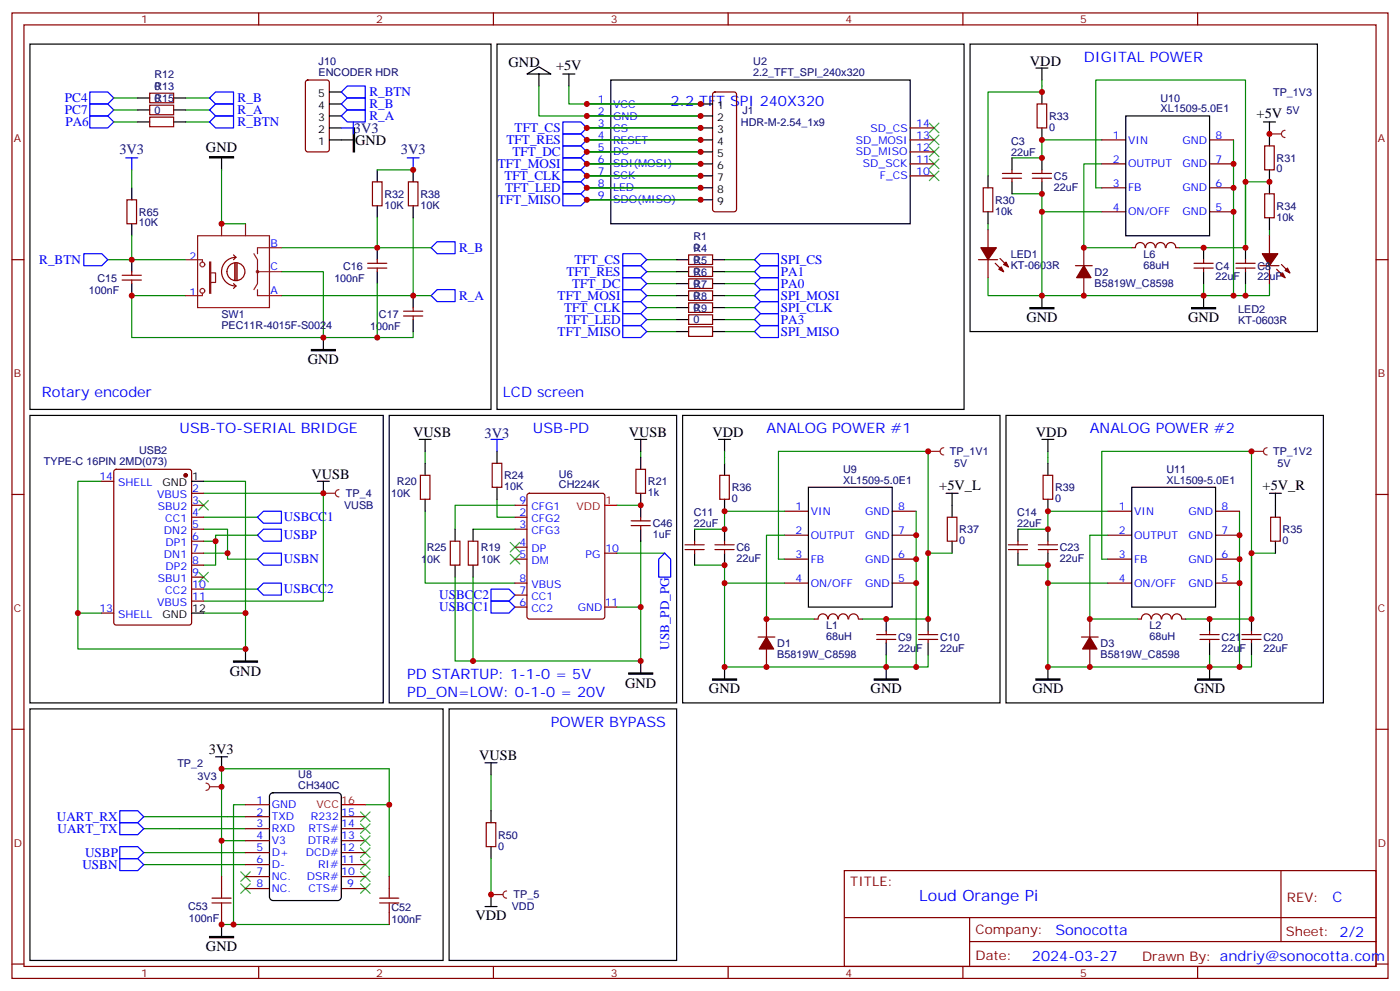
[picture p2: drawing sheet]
<svg xmlns="http://www.w3.org/2000/svg" width="412mm" height="292mm" viewBox="0 0 412 292" stroke-linecap="round" stroke-linejoin="round" font-family="sans-serif">
<g fill="none" stroke="#870000" stroke-width=".35">
<path d="M3.5 3.8h405.4v284.3h-405.4zM7.1 7.3h398.2v277.3h-398.2zM76.2 3.8v3.5M145.3 3.8v3.5M214.5 3.8v3.5M283.6 3.8v3.5M352.8 3.8v3.5M44.1 34.5h7.1v2.8h-7.1zM44.1 31h7.1v2.8h-7.1zM44.1 27.4h7.1v2.9h-7.1zM90.2 23.8l.5-.2h5.6l.7 .4v20l-.4 .7h-5.9l-.7-.4v-20zM172.9 37.7h7"/>
<path d="M172.9 30.6h7M172.9 34.1h7M210.1 27.3l.5-.2h5.7l.5 .2 .2 .5v33.9l-.3 .5-.4 .2h-5.7l-.5-.3-.2-.4v-33.9zM268.1 37.7h7.1M37.4 58.8h2.8v7.1h-2.8zM109.7 53.6h2.8v7h-2.8zM120.3 53.6h2.8v7h-2.8zM172.9 41.2h7M172.9 44.7h7M172.9 48.3h7M172.9 51.8h7M172.9 55.3h7"/>
<path d="M172.9 58.8h7M268.1 41.2h7.1M268.1 44.7h7.1M268.1 48.3h7.1M268.1 51.8h7.1M3.5 76.5h3.6M108.3 79h5.6M108.3 77.5h5.6M111.1 76.5v1M111.1 79v1M202.8 78.6h7.1v2.8h-7.1zM202.8 75.1h7.1v2.8h-7.1z"/>
<path d="M405.3 76.5h3.6M36 82.5h5.6M36 81.1h5.6M38.8 80v1.1M38.8 82.5v1M118.9 93.1h5.6M118.9 91.7h5.6M121.7 90.6v1.1M121.7 93.1v1M202.8 96.2h7.1v2.9h-7.1zM202.8 92.7h7.1v2.8h-7.1zM202.8 89.2h7.1v2.8h-7.1z"/>
<path d="M202.8 85.7h7.1v2.8h-7.1zM202.8 82.1h7.1v2.8h-7.1zM3.5 145.6h3.6M405.3 145.6h3.6M3.5 214.8h3.6M405.3 214.8h3.6M248.7 256.4h156.6v28.2h-156.6zM377.3 256.4v20.9M248.7 270.2h156.5M285.6 277.3h119.6M285.6 270.2v14.2M3.5 283.9h3.6"/>
<path d="M76.2 284.6v3.5M145.3 284.6v3.5M214.5 284.6v3.5M283.6 284.6v3.5M352.8 284.6v3.5M405.3 283.9h3.6"/>
</g>
<path d="M104.1 37.7h.3v7h-.3zM61.7 46.1h7.1v.4h-7.1zM91.7 102.9h7.1v.4h-7.1z" fill="#000" stroke="#000" stroke-width=".35"/>
<g fill="none" stroke="#000" stroke-width=".35">
<path d="M8.8 13h135.8v107.6h-135.8zM146.4 13h137.6v107.6h-137.6zM40.6 35.9h3.5M40.6 32.4h3.5M40.6 28.9h3.5M51.2 35.9h3.5M51.2 32.4h3.5M51.2 28.9h3.5M97 37.7h3.5M97 34.1h3.5M97 30.6h3.5M97 27.1h3.5"/>
<path d="M155.2 21.8l3.5-2.1 3.6 2.1zM158.7 21.8v3.5M165.8 21.8h3.5M167.6 21.8v3.5M179.9 23.6h88.2v42.3h-88.2zM206.4 37.7h3.5M206.4 34.1h3.5M206.4 30.6h3.5M38.8 55.3v3.5M65.3 46.5v3.5M97 41.2h7.1M111.1 50v3.6"/>
<path d="M121.7 50v3.6M206.4 41.2h3.5M206.4 44.7h3.5M206.4 48.3h3.5M206.4 51.8h3.5M206.4 55.3h3.5M206.4 58.8h3.5M38.8 65.9v3.5M38.8 76.5v3.5M111.1 60.6v3.5M111.1 73v3.5M121.7 60.6v3.5"/>
<path d="M199.3 76.5h3.5M209.9 76.5h3.5M38.8 83.5v3.6M95.2 99.4v3.5M111.1 80v3.5M121.7 87.1v3.5M121.7 94.1v3.5M199.3 97.6h3.5M199.3 94.1h3.5M199.3 90.6h3.5M199.3 87.1h3.5M199.3 83.5h3.5"/>
<path d="M199.3 80h3.5M209.9 97.6h3.5M209.9 94.1h3.5M209.9 90.6h3.5M209.9 87.1h3.5M209.9 83.5h3.5M209.9 80h3.5"/>
</g>
<g fill="none" stroke="#00f" stroke-width=".35">
<path d="M26.5 30.6h5.2l1.8 1.8-1.8 1.7h-5.2zM26.5 27.1h5.2l1.8 1.8-1.8 1.7h-5.2zM26.5 34.1h5.2l1.8 1.8-1.8 1.8h-5.2zM61.7 35.9l1.8-1.8h5.3v3.6h-5.3zM61.7 28.9l1.8-1.8h5.3v3.5h-5.3zM63.5 30.6h5.3v3.5h-5.3l-1.8-1.7zM100.5 34.1l1.8-1.7h5.3v3.5h-5.3zM100.5 37.7h3.6M102.3 28.9h5.3v3.5h-5.3l-1.8-1.8zM102.3 25.3h5.3v3.6h-5.3l-1.8-1.8zM104.1 35.9v3.5M165.8 39.4h5.3l1.8 1.8-1.8 1.8h-5.3z"/>
<path d="M165.8 35.9h5.3l1.8 1.8-1.8 1.7h-5.3zM37 46.5h3.6M38.8 46.5v3.5M119.9 46.5h3.6M121.7 46.5v3.5M165.8 57.1h5.3l1.8 1.7-1.8 1.8h-5.3zM165.8 53.6h5.3l1.8 1.7-1.8 1.8h-5.3zM165.8 50h5.3l1.8 1.8-1.8 1.8h-5.3zM165.8 46.5h5.3l1.8 1.8-1.8 1.7h-5.3zM165.8 43h5.3l1.8 1.7-1.8 1.8h-5.3zM24.7 74.7h5.3l1.7 1.8-1.7 1.7h-5.3zM127 73l1.8-1.8h5.3v3.5h-5.3z"/>
<path d="M183.4 78.2h5.3l1.8 1.8-1.8 1.8h-5.3zM183.4 74.7h5.3l1.8 1.8-1.8 1.7h-5.3zM222.2 76.5l1.8-1.8h5.3v3.5h-5.3zM127 87.1l1.8-1.8h5.3v3.5h-5.3zM183.4 95.9h5.3l1.8 1.7-1.8 1.8h-5.3zM183.4 92.4h5.3l1.8 1.7-1.8 1.8h-5.3zM183.4 88.8h5.3l1.8 1.8-1.8 1.8h-5.3zM183.4 85.3h5.3l1.8 1.8-1.8 1.7h-5.3zM183.4 81.8h5.3l1.8 1.7-1.8 1.8h-5.3zM222.2 94.1l1.8-1.7h5.3v3.5h-5.3zM222.2 83.5l1.8-1.7h5.3v3.5h-5.3zM222.2 80l1.8-1.8h5.3v3.6h-5.3z"/>
<path d="M222.2 87.1l1.8-1.8h5.3v3.5h-5.3zM222.2 97.6l1.8-1.7h5.3v3.5h-5.3zM222.2 90.6l1.8-1.8h5.3v3.6h-5.3z"/>
</g>
<g fill="none" stroke="#008700" stroke-width=".35">
<path d="M33.5 28.9h7.1M33.5 32.4h7.1M33.5 35.9h7.1M54.7 28.9h7M54.7 32.4h7M54.7 35.9h7M158.7 25.3v8.8h47.7h-33.5M167.6 25.3v5.3h38.8h-33.5M172.9 37.7h33.5M38.8 50v5.3M65.3 50v15.9h7M111.1 50h10.6"/>
<path d="M172.9 41.2h33.5M172.9 44.7h33.5M172.9 48.3h33.5M172.9 51.8h33.5M172.9 55.3h33.5M172.9 58.8h33.5M31.7 76.5h7.1M38.8 69.4v7.1h15.9M111.1 64.1v8.9h-28.2M111.1 73h15.9M121.7 64.1v23h-38.8M190.5 76.5h8.8"/>
<path d="M213.4 76.5h8.8M54.7 87.1h-15.9v12.3h56.4M82.9 80h12.3v19.4h26.5v-1.8M111.1 83.5v15.9M121.7 87.1h5.3M190.5 87.1h8.8M190.5 80h8.8M190.5 83.5h8.8M190.5 90.6h8.8M190.5 94.1h8.8M190.5 97.6h8.8M213.4 87.1h8.8"/>
<path d="M213.4 80h8.8M213.4 83.5h8.8M213.4 90.6h8.8M213.4 94.1h8.8M213.4 97.6h8.8M125.2 132.9v3.6M188.7 132.9v1.8"/>
</g>
<path d="M273.8 39.8l2.8 2.8M273.8 36.3l2.8 2.8M276.6 39.8l-2.8 2.8M276.6 36.3l-2.8 2.8M273.8 50.4l2.8 2.8M273.8 46.8l2.8 2.9M273.8 43.3l2.8 2.8M276.6 50.4l-2.8 2.8M276.6 46.8l-2.8 2.9M276.6 43.3l-2.8 2.8" fill="none" stroke="#3c3" stroke-width=".35"/>
<g fill="none" stroke="#8c2424" stroke-width=".35">
<path d="M54.7 76.5h4.9v.7M58.2 69.4h21.2v21.2h-21.2zM61.7 77.2h.4v9.2h-.4zM65.3 65.9v3.5M72.3 65.9v3.5M74.8 74.7l1 1.8v7l-1 1.8M82.9 73h-7.1v1.7M59.6 86.4v.7h-4.9M62.1 80.4h1.4v2.8h-1.4M75.8 85.3v1.8h7.1M75.8 80h7.1M95.2 145.3h3.6"/>
<path d="M99.8 144.2a1.06 1.06 0 0 0-1 1.1 1.06 1.06 0 0 0 1 1"/>
<circle cx="59.6" cy="77.9" r=".71"/>
<circle cx="59.6" cy="85.7" r=".71"/>
<circle cx="75.8" cy="80" r=".35"/>
</g>
<path d="M66.9 79.9a2.65 2.65 0 0 1 3.8-2.2 2.65 2.65 0 0 1 .4 4.4 2.65 2.65 0 0 1-4.2-1.5v-.6M68.8 75.1l.7 .7M69.1 77.5v5M69.5 75.8a4.2 4.2 0 0 0-4.2 4.2 4.2 4.2 0 0 0 4.2 4.2M69.5 75.8l-.7 .7M69.5 77.5v5M69.8 77.5v5M68.8 83.5l.7 .7M69.5 84.2l-.7 .7" fill="none" stroke="#850000" stroke-width=".35"/>
<circle cx="95.3" cy="145.3" r=".18" fill="#8c2424"/>
<g fill="none" stroke="#008700" stroke-width=".35">
<path d="M30 141.7h-7.1v38.9h7.1M60 145.3h35.2v31.7h-35.2M60 155.9h7v8.8h8.8M60 141.7h12.3v38.9M60 152.3h15.8M60 159.4h3.5M75.8 157.6h-12.3v8.8h-3.5M125.2 150.6v21.1h26.5M139.3 155.9h12.4M146.4 147v5.3h5.3M151.7 148.8h-17.6v7.1M181.7 148.8h7"/>
<path d="M188.7 159.4v19.4M60 173.5h15.8M60 162.9h7M139.3 170v24.7h49.4v-15.9h-7M181.7 162.9h14.1M22.9 180.6v10.5h49.4v-10.5h-12.3M72.3 237h-3.5v35.3M107.6 237h7.1v-10.6h-49.4v21.2h7M114.7 237v21.2M42.3 244.1h30M42.3 240.5h30M42.3 254.6h30"/>
<path d="M42.3 251.1h30M65.3 247.6v10.6M65.3 272.3h49.4"/>
</g>
<g fill="none" stroke="#00f" stroke-width=".35">
<path d="M144.6 129.4h3.6M146.4 129.4v3.5M75.8 152.3l1.8-1.7h5.3v3.5h-5.3zM75.8 157.6l1.8-1.7h5.3v3.5h-5.3zM75.8 164.7l1.8-1.8h5.3v3.5h-5.3zM77.6 171.7h5.3v3.6h-5.3l-1.8-1.8zM144.6 173.5h5.3l1.8 1.8-1.8 1.7h-5.3zM144.6 177h5.3l1.8 1.8-1.8 1.8h-5.3zM195.8 162.9l1.8 1.8v5.3h-3.6v-5.3zM35.3 238.8h5.3l1.7 1.7-1.7 1.8h-5.3zM35.3 242.3h5.3l1.7 1.8-1.7 1.7h-5.3zM35.3 252.9h5.3l1.7 1.7-1.7 1.8h-5.3z"/>
<path d="M35.3 249.3h5.3l1.7 1.8-1.7 1.8h-5.3z"/>
</g>
<g fill="none" stroke="#000" stroke-width=".35">
<path d="M8.8 122.3h104.1v84.7h-104.1zM114.7 122.3h84.6v84.7h-84.6zM123.5 129.4h3.5M125.2 129.4v3.5M125.2 136.5v3.5M146.4 132.9v3.6M187 129.4h3.5M188.7 129.4v3.5M188.7 134.7v3.5M56.4 141.7h3.6M93.5 141.7h3.5M95.2 141.7v3.6"/>
<path d="M125.2 147v3.6M134.1 155.9v3.5M139.3 155.9v3.5M146.4 143.5v3.5M188.7 145.3v7M188.7 155.9v3.5M134.1 166.4v3.6M139.3 166.4v3.6M56.4 180.6h3.6M72.3 191.1v3.6M188.7 194.7v3.5M8.8 208.8h121.7v74.1h-121.7z"/>
<path d="M63.5 222.9h3.5M65.3 222.9v3.5M79.6 233.9l.8-.4h19.1l.8 .4 .2 .6v29.7l-.4 .8-.6 .2h-19.1l-.8-.5-.2-.5v-29.7zM65.3 272.3v3.5"/>
</g>
<g fill="none" stroke="#870000" stroke-width=".35">
<path d="M33.7 138.4l.5-.2h21.5l.7 .4v44.8l-.4 .6-21.8 .1-.6-.5-.1-44.7zM123.8 140h2.8v7h-2.8zM145 136.5h2.8v7h-2.8zM187.3 138.2h2.8v7.1h-2.8zM30 141.7h3.5M56.4 152.3h3.6M56.4 155.9h3.6M56.4 148.8h3.6M56.4 145.3h3.6M56.4 159.4h3.6M132.6 159.4h2.9v7h-2.9zM137.9 159.4h2.9v7h-2.9z"/>
<path d="M151.7 152.3h3.5M151.7 155.9h3.5M151.7 148.8h3.5M155.5 145.5l.4-.2h21.5l.7 .4 .1 35.9-.5 .7h-21.8l-.6-.4-.1-35.9zM185.9 154.8h5.7M185.9 153.4h5.7M188.7 152.3v1.1M188.7 154.8v1.1M56.4 162.9h3.6M56.4 166.4h3.6M56.4 170h3.6M56.4 173.5h3.6"/>
<path d="M56.4 177h3.6M151.7 161.1h3.5M151.7 164.7h3.5M151.7 178.8h3.5M151.7 175.3h3.5M151.7 171.7h3.5M178.2 178.8h3.5M178.2 162.9h3.5M30 180.6h3.5M72.3 237h7.1M65.3 258.2v3.5M72.3 240.5h7.1"/>
<path d="M72.3 244.1h7.1M72.3 247.6h7.1M72.3 251.1h7.1M72.3 254.6h7.1M72.3 258.2h7.1M100.5 240.5h7.1M100.5 244.1h7.1M100.5 247.6h7.1M100.5 251.1h7.1M100.5 254.6h7.1M100.5 258.2h7.1M114.7 258.2v3.5"/>
<path d="M65.3 268.7v3.6M72.3 261.7h7.1M100.5 261.7h7.1M114.7 268.7v3.6"/>
</g>
<path d="M68.8 194.7h7v.3h-7zM185.2 198.2h7.1v.3h-7.1zM61.7 275.8h7.1v.4h-7.1z" fill="#000" stroke="#000" stroke-width=".35"/>
<g fill="none" stroke="#3c3" stroke-width=".35">
<path d="M58.6 147.4l2.8 2.8M61.4 147.4l-2.8 2.8M150.3 159.7l2.8 2.9M153.1 159.7l-2.8 2.9M58.6 168.6l2.8 2.8M61.4 168.6l-2.8 2.8M150.3 163.3l2.8 2.8M153.1 163.3l-2.8 2.8M106.2 239.1l2.8 2.8M109 239.1l-2.8 2.8M70.9 256.8l2.8 2.8M73.7 256.8l-2.8 2.8"/>
<path d="M106.2 256.8l2.8 2.8M106.2 253.2l2.8 2.8M106.2 249.7l2.8 2.8M109 256.8l-2.8 2.8M109 253.2l-2.8 2.8M109 249.7l-2.8 2.8M70.9 260.3l2.8 2.8M73.7 260.3l-2.8 2.8M106.2 260.3l2.8 2.8M109 260.3l-2.8 2.8"/>
</g>
<path d="M178.2 148.8h3.5M100.5 237h7.1" fill="none" stroke="#f00" stroke-width=".35"/>
<path d="M62.4 265.9h5.7M62.4 264.5h5.7M65.3 261.7v2.8M65.3 265.9v2.8M111.8 265.9h5.7M111.8 264.5h5.7M114.7 261.7v2.8M114.7 265.9v2.8" fill="none" stroke="#a10000" stroke-width=".35"/>
<circle cx="54.7" cy="140" r=".53" fill="#870000" stroke="#870000" stroke-width=".35"/>
<path d="M60.7 230.6a1.06 1.06 0 0 1 1 1.1 1.06 1.06 0 0 1-1 1.1M61.7 231.7h3.6" fill="none" stroke="#8c2424" stroke-width=".35"/>
<circle cx="65.3" cy="231.7" r=".18" fill="#8c2424"/>
<path d="M142.9 224.6h3.5M144.6 224.6v3.6M144.6 238.8v3.5M144.6 249.3v3.6" fill="none" stroke="#000" stroke-width=".35"/>
<path d="M144.6 228.2v10.6M144.6 252.9v10.6" fill="none" stroke="#008700" stroke-width=".35"/>
<path d="M143.2 242.3h2.8v7h-2.8z" fill="none" stroke="#870000" stroke-width=".35"/>
<path d="M144.6 263.5h3.6M149.2 262.4a1.06 1.06 0 0 0-1 1.1 1.06 1.06 0 0 0 1 1" fill="none" stroke="#8c2424" stroke-width=".35"/>
<circle cx="144.6" cy="263.5" r=".18" fill="#8c2424"/>
<g fill="none" stroke="#000" stroke-width=".35">
<path d="M285.8 13h102.3v84.6h-102.3zM305.2 20h3.5M306.9 20v3.6M306.9 27.1v3.5M306.9 37.7v3.5M331.6 34.1h24.7v35.3h-24.7zM372.2 35.9h3.5M373.9 35.9v7.1M291 51.8v3.5M298.1 46.5v3.5M298.1 53.6v3.5M306.9 46.5v3.5"/>
<path d="M306.9 53.6v3.5M373.9 50v7.1M291 62.4v3.5M354.5 73v3.5M366.9 73v3.5M373.9 64.1v3.6M306.9 87.1v3.5M354.5 80v3.5M354.5 87.1v3.5M366.9 80v3.5M201.1 122.3h93.5v84.7h-93.5zM211.7 129.4h3.5"/>
<path d="M213.4 129.4v3.5M204.6 155.9v3.5M213.4 155.9v3.5M238.1 143.5h24.7v35.3h-24.7zM278.7 145.3h3.5M280.5 145.3v3.5M204.6 162.9v3.5M213.4 162.9v3.5M213.4 196.4v3.6M261.1 182.3v3.5M261.1 189.4v3.5M261.1 196.4v3.6"/>
<path d="M273.4 182.3v3.5M273.4 189.4v3.5M132.3 208.8h67v74.1h-67zM142.9 267h3.5M144.6 263.5v3.5"/>
</g>
<path d="M106.2 242.6l2.8 2.9M106.2 246.2l2.8 2.8M109 242.6l-2.8 2.9M109 246.2l-2.8 2.8" fill="none" stroke="#3c3" stroke-width=".35"/>
<g fill="none" stroke="#008700" stroke-width=".35">
<path d="M306.9 23.6v3.5h-15.9v24.7M298.1 57.1h8.8v5.3M324.6 48.3h-5.3v24.7h14.1M324.6 41.2h-17.7v5.3h-8.8M363.4 41.2v45.9M373.9 53.6h-7v-30h-44.1v31.7h1.8M291 65.9v1.8M306.9 62.4v24.7h47.6M306.9 62.4h17.7M347.5 73h19.4v-19.4v19.4M373.9 67.7v1.7M291 81.8v5.3h15.9"/>
<path d="M354.5 83.5v3.6M366.9 83.5v3.6h-12.4M373.9 83.5v3.6h-7M213.4 132.9v1.8M204.6 155.9h8.8M213.4 150.6h17.7M231.1 157.6h-5.3v24.7h14.1M269.9 150.6v45.8M134.1 170v24.7h5.2M204.6 166.4h8.8v5.3M213.4 171.7v24.7h47.7M213.4 171.7h17.7"/>
<path d="M229.3 164.7h1.8M273.4 162.9v19.4h-19.4M261.1 192.9v3.5M273.4 192.9v3.5h-12.3"/>
</g>
<g fill="#870000" stroke="#870000" stroke-width=".35">
<path d="M294.2 79.3l.7-.7 .7 1.4z"/>
<path d="M295.6 77.9l.7-.7 .7 1.4z"/>
<path d="M288.9 73h4.6l-2.5 3.5z"/>
<path d="M377.1 81.1l.7-.7 .7 1.4z"/>
<path d="M378.5 79.7l.7-.7 .7 1.4z"/>
<path d="M371.8 74.7h4.6l-2.5 3.5z"/>
<path d="M319.3 78.2l2.1 3.6h-4.3z"/>
<path d="M225.8 187.6l2.1 3.5h-4.2z"/>
</g>
<g fill="none" stroke="#870000" stroke-width=".35">
<path d="M305.5 30.6h2.8v7.1h-2.8zM289.6 55.3h2.9v7.1h-2.9zM295.3 52.5h5.6M295.3 51.1h5.6M298.1 50v1.1M298.1 52.5v1.1M304.1 52.5h5.6M304.1 51.1h5.6M306.9 50v1.1M306.9 52.5v1.1M324.6 41.2h7M324.6 48.3h7"/>
<path d="M324.6 55.3h7M356.3 41.2h7.1M356.3 48.3h7.1M356.3 55.3h7.1M372.5 43h2.9v7h-2.9zM372.5 57.1h2.9v7h-2.9zM288.2 76.5h5.7M291 67.7v5.3M291 76.5v5.3M293.2 77.5l2.4 2.5M294.6 76.1l2.4 2.5M316.8 78.2h4.9"/>
<path d="M319.3 73v5.2M324.6 62.4h7M333.4 73h1M334.5 72.9a1.41 1.41 0 0 1 1.4-1.5 1.41 1.41 0 0 1 1.4 1.5M337.5 72.9a1.41 1.41 0 0 1 1.4-1.5 1.41 1.41 0 0 1 1.4 1.5M340.5 72.9a1.41 1.41 0 0 1 1.4-1.5 1.41 1.41 0 0 1 1.4 1.5M343.5 72.9a1.41 1.41 0 0 1 1.4-1.5 1.41 1.41 0 0 1 1.4 1.5M346.4 73h1.1M351.7 79h5.7M351.7 77.5h5.7M354.5 76.5v1M354.5 79v1"/>
<path d="M356.3 62.4h7.1M364.1 79h5.6M364.1 77.5h5.6M366.9 76.5v1M366.9 79v1M371.1 78.2h5.7M373.9 69.4v5.3M373.9 78.2v5.3M376.1 79.3l2.4 2.5M377.5 77.9l2.4 2.5M319.3 81.8v5.3M204.6 159.4v1"/>
<path d="M213.4 159.4v1M231.1 150.6h7M231.1 157.6h7M262.8 150.6h7.1M262.8 157.6h7.1M201.8 161.9h5.6M201.8 160.4h5.6M204.6 161.9v1M210.6 161.9h5.7M210.6 160.4h5.7M213.4 161.9v1M231.1 164.7h7"/>
<path d="M231.1 171.7h7M262.8 164.7h7.1M262.8 171.7h7.1M223.3 187.6h4.9M225.8 182.3v5.3M225.8 191.1v5.3M239.9 182.3h1M241 182.3a1.41 1.41 0 0 1 1.4-1.5 1.41 1.41 0 0 1 1.4 1.5M244 182.3a1.41 1.41 0 0 1 1.4-1.5 1.41 1.41 0 0 1 1.4 1.5M247 182.3a1.41 1.41 0 0 1 1.4-1.5 1.41 1.41 0 0 1 1.4 1.5M250 182.3a1.41 1.41 0 0 1 1.4-1.5 1.41 1.41 0 0 1 1.4 1.5M252.9 182.3h1.1"/>
<path d="M258.2 188.3h5.7M258.2 186.9h5.7M261.1 185.8v1.1M261.1 188.3v1.1M270.6 188.3h5.6M270.6 186.9h5.6M273.4 185.8v1.1M273.4 188.3v1.1"/>
</g>
<path d="M303.4 90.6h7v.3h-7zM351 90.6h7.1v.3h-7.1zM209.9 200h7.1v.3h-7.1zM257.5 200h7.1v.3h-7.1z" fill="#000" stroke="#000" stroke-width=".35"/>
<path d="M273.4 132.9h3.5M278 131.9a1.06 1.06 0 0 0-1.1 1 1.06 1.06 0 0 0 1.1 1.1" fill="none" stroke="#8c2424" stroke-width=".35"/>
<circle cx="273.4" cy="132.9" r=".18" fill="#8c2424"/>
<path d="M213.4 134.7v1.8M308.7 134.7v1.8M213.4 150.6v5.3M308.7 150.6v5.3M273.4 162.9v19.4M280.5 162.9h-7.1v-30h-44.1v31.8M368.7 162.9v19.4M375.7 162.9h-7v-30h-44.1v31.8" fill="none" stroke="#008700" stroke-width=".35"/>
<path d="M213.4 136.5v3.5M308.7 136.5v3.5M213.4 147v3.6M280.5 148.8v3.5M280.5 159.4v3.5M308.7 147v3.6M375.7 148.8v3.5M375.7 159.4v3.5" fill="none" stroke="#000" stroke-width=".35"/>
<path d="M212 140h2.8v7h-2.8zM307.3 140h2.8v7h-2.8zM279 152.3h2.9v7.1h-2.9zM374.3 152.3h2.8v7.1h-2.8z" fill="none" stroke="#870000" stroke-width=".35"/>
<path d="M368.7 132.9h3.5M373.2 131.9a1.06 1.06 0 0 0-1 1 1.06 1.06 0 0 0 1 1.1" fill="none" stroke="#8c2424" stroke-width=".35"/>
<circle cx="368.7" cy="132.9" r=".18" fill="#8c2424"/>
<path d="M308.7 132.9v1.8M299.9 155.9h8.8M308.7 150.6h17.6M326.3 157.6h-5.3v24.7h14.1M365.1 150.6v45.8M299.9 166.4h8.8v5.3M308.7 171.7v24.7h47.6M308.7 171.7h17.6M324.6 164.7h1.7M368.7 162.9v19.4h-19.5M356.3 192.9v3.5M368.7 192.9v3.5h-12.4" fill="none" stroke="#008700" stroke-width=".35"/>
<g fill="none" stroke="#870000" stroke-width=".35">
<path d="M299.9 159.4v1M308.7 159.4v1M326.3 150.6h7.1M326.3 157.6h7.1M358.1 150.6h7M358.1 157.6h7M297 161.9h5.7M297 160.4h5.7M299.9 161.9v1M305.9 161.9h5.6M305.9 160.4h5.6M308.7 161.9v1"/>
<path d="M326.3 164.7h7.1M326.3 171.7h7.1M358.1 164.7h7M358.1 171.7h7M318.6 187.6h4.9M321 182.3v5.3M321 191.1v5.3M335.1 182.3h1.1M336.2 182.3a1.41 1.41 0 0 1 1.4-1.5 1.41 1.41 0 0 1 1.4 1.5M339.2 182.3a1.41 1.41 0 0 1 1.4-1.5 1.41 1.41 0 0 1 1.4 1.5M342.2 182.3a1.41 1.41 0 0 1 1.4-1.5 1.41 1.41 0 0 1 1.4 1.5M345.3 182.3a1.41 1.41 0 0 1 1.4-1.5 1.41 1.41 0 0 1 1.4 1.5"/>
<path d="M348.2 182.3h1M353.5 188.3h5.6M353.5 186.9h5.6M356.3 185.8v1.1M356.3 188.3v1.1M365.8 188.3h5.7M365.8 186.9h5.7M368.7 185.8v1.1M368.7 188.3v1.1"/>
</g>
<g fill="none" stroke="#000" stroke-width=".35">
<path d="M296.3 122.3h93.5v84.7h-93.5zM306.9 129.4h3.5M308.7 129.4v3.5M299.9 155.9v3.5M308.7 155.9v3.5M333.4 143.5h24.7v35.3h-24.7zM373.9 145.3h3.6M375.7 145.3v3.5M299.9 162.9v3.5M308.7 162.9v3.5M308.7 196.4v3.6M356.3 182.3v3.5"/>
<path d="M356.3 189.4v3.5M356.3 196.4v3.6M368.7 182.3v3.5M368.7 189.4v3.5"/>
</g>
<path d="M321 187.6l2.1 3.5h-4.2z" fill="#870000" stroke="#870000" stroke-width=".35"/>
<path d="M305.2 200h7v.3h-7zM352.8 200h7v.3h-7z" fill="#000" stroke="#000" stroke-width=".35"/>
<path d="M373.9 39.4h3.6M378.5 38.4a1.06 1.06 0 0 0-1 1 1.06 1.06 0 0 0 1 1.1" fill="none" stroke="#8c2424" stroke-width=".35"/>
<circle cx="373.9" cy="39.4" r=".18" fill="#8c2424"/>
<g fill="#c00">
<circle cx="38.8" cy="87.1" r=".88"/>
<circle cx="121.7" cy="87.1" r=".88"/>
<circle cx="111.1" cy="73" r=".88"/>
<circle cx="121.7" cy="50" r=".88"/>
<circle cx="38.8" cy="76.5" r=".88"/>
<circle cx="111.1" cy="99.4" r=".88"/>
<circle cx="95.3" cy="99.4" r=".88"/>
<circle cx="65.3" cy="65.9" r=".88"/>
<circle cx="172.9" cy="30.6" r=".88"/>
<circle cx="172.9" cy="34.1" r=".88"/>
<circle cx="172.9" cy="37.7" r=".88"/>
<circle cx="172.9" cy="41.2" r=".88"/>
<circle cx="172.9" cy="44.7" r=".88"/>
<circle cx="172.9" cy="48.3" r=".88"/>
<circle cx="172.9" cy="51.8" r=".88"/>
<circle cx="172.9" cy="55.3" r=".88"/>
<circle cx="172.9" cy="58.8" r=".88"/>
<circle cx="206.4" cy="30.6" r=".88"/>
<circle cx="206.4" cy="34.1" r=".88"/>
<circle cx="206.4" cy="37.7" r=".88"/>
<circle cx="206.4" cy="41.2" r=".88"/>
<circle cx="206.4" cy="44.7" r=".88"/>
<circle cx="206.4" cy="48.3" r=".88"/>
<circle cx="206.4" cy="51.8" r=".88"/>
<circle cx="206.4" cy="55.3" r=".88"/>
<circle cx="206.4" cy="58.8" r=".88"/>
<circle cx="65.3" cy="226.4" r=".88"/>
<circle cx="188.7" cy="148.8" r=".88"/>
<circle cx="188.7" cy="178.8" r=".88"/>
<circle cx="188.7" cy="194.7" r=".88"/>
<circle cx="68.8" cy="272.3" r=".88"/>
<circle cx="114.7" cy="237" r=".88"/>
<circle cx="65.3" cy="272.3" r=".88"/>
<circle cx="65.3" cy="247.6" r=".88"/>
<circle cx="67" cy="162.9" r=".88"/>
<circle cx="63.5" cy="159.4" r=".88"/>
<circle cx="95.3" cy="145.3" r=".88"/>
<circle cx="72.3" cy="180.6" r=".88"/>
<circle cx="72.3" cy="191.1" r=".88"/>
<circle cx="22.9" cy="180.6" r=".88"/>
<circle cx="65.3" cy="231.7" r=".88"/>
<circle cx="144.6" cy="263.5" r=".88"/>
<circle cx="139.3" cy="194.7" r=".88"/>
<circle cx="306.9" cy="27.1" r=".88"/>
<circle cx="366.9" cy="53.6" r=".88"/>
<circle cx="366.9" cy="87.1" r=".88"/>
<circle cx="306.9" cy="57.1" r=".88"/>
<circle cx="306.9" cy="46.5" r=".88"/>
<circle cx="363.4" cy="87.1" r=".88"/>
<circle cx="306.9" cy="87.1" r=".88"/>
<circle cx="319.3" cy="87.1" r=".88"/>
<circle cx="354.5" cy="87.1" r=".88"/>
<circle cx="319.3" cy="73" r=".88"/>
<circle cx="366.9" cy="73" r=".88"/>
<circle cx="354.5" cy="73" r=".88"/>
<circle cx="363.4" cy="62.4" r=".88"/>
<circle cx="363.4" cy="55.3" r=".88"/>
<circle cx="363.4" cy="48.3" r=".88"/>
<circle cx="306.9" cy="41.2" r=".88"/>
<circle cx="306.9" cy="62.4" r=".88"/>
<circle cx="373.9" cy="53.6" r=".88"/>
<circle cx="213.4" cy="171.7" r=".88"/>
<circle cx="213.4" cy="150.6" r=".88"/>
<circle cx="269.9" cy="157.6" r=".88"/>
<circle cx="269.9" cy="164.7" r=".88"/>
<circle cx="269.9" cy="171.7" r=".88"/>
<circle cx="261.1" cy="182.3" r=".88"/>
<circle cx="273.4" cy="182.3" r=".88"/>
<circle cx="225.8" cy="182.3" r=".88"/>
<circle cx="261.1" cy="196.4" r=".88"/>
<circle cx="225.8" cy="196.4" r=".88"/>
<circle cx="213.4" cy="196.4" r=".88"/>
<circle cx="269.9" cy="196.4" r=".88"/>
<circle cx="213.4" cy="155.9" r=".88"/>
<circle cx="213.4" cy="166.4" r=".88"/>
<circle cx="273.4" cy="132.9" r=".88"/>
<circle cx="273.4" cy="162.9" r=".88"/>
<circle cx="368.7" cy="162.9" r=".88"/>
<circle cx="368.7" cy="132.9" r=".88"/>
<circle cx="308.7" cy="166.4" r=".88"/>
<circle cx="308.7" cy="155.9" r=".88"/>
<circle cx="365.1" cy="196.4" r=".88"/>
<circle cx="308.7" cy="196.4" r=".88"/>
<circle cx="321" cy="196.4" r=".88"/>
<circle cx="356.3" cy="196.4" r=".88"/>
<circle cx="321" cy="182.3" r=".88"/>
<circle cx="368.7" cy="182.3" r=".88"/>
<circle cx="356.3" cy="182.3" r=".88"/>
<circle cx="365.1" cy="171.7" r=".88"/>
<circle cx="365.1" cy="164.7" r=".88"/>
<circle cx="365.1" cy="157.6" r=".88"/>
<circle cx="308.7" cy="150.6" r=".88"/>
<circle cx="308.7" cy="171.7" r=".88"/>
<circle cx="373.9" cy="39.4" r=".88"/>
</g>
<text font-size="4.6" fill="#00f" x="270.8" y="265.4">Loud Orange Pi</text>
<g font-size="4.2">
<text x="149.8" y="19.6">GND</text>
<text x="163.8" y="20.7">+5V</text>
<text x="303.4" y="19.3">VDD</text>
<text x="370.2" y="34.8">+5V</text>
<text x="60.7" y="44.9">GND</text>
<text x="104.6" y="42.6">GND</text>
<text x="302.3" y="94.8">GND</text>
<text x="350" y="94.8">GND</text>
<text x="90.7" y="107.3">GND</text>
<text x="121.7" y="128.7">VUSB</text>
<text x="185.2" y="128.7">VUSB</text>
<text x="209.9" y="128.7">VDD</text>
<text x="305.2" y="128.7">VDD</text>
<text x="91.7" y="141">VUSB</text>
<text x="276.7" y="144.2">+5V_L</text>
<text x="371.9" y="144.2">+5V_R</text>
<text x="67.7" y="199">GND</text>
<text x="184.1" y="202.5">GND</text>
<text x="208.8" y="204.2">GND</text>
<text x="256.5" y="204.2">GND</text>
<text x="304.1" y="204.2">GND</text>
<text x="351.7" y="204.2">GND</text>
<text x="61.5" y="222.2">3V3</text>
<text x="141.1" y="223.9">VUSB</text>
<text x="140.1" y="271">VDD</text>
<text x="60.7" y="280.1">GND</text>
</g>
<g font-size="4.2" fill="#00f">
<text x="319.3" y="18.3">DIGITAL POWER</text>
<text x="197.6" y="31.3">2.2 TFT SPI 240X320</text>
<text x="12.3" y="117.1">Rotary encoder</text>
<text x="148.2" y="117.1">LCD screen</text>
<text x="52.9" y="127.6">USB-TO-SERIAL BRIDGE</text>
<text x="157" y="127.6">USB-PD</text>
<text x="225.8" y="127.6">ANALOG POWER #1</text>
<text x="321" y="127.6">ANALOG POWER #2</text>
<text x="119.9" y="200">PD STARTUP: 1-1-0 = 5V</text>
<text x="119.9" y="205.2">PD_ON=LOW: 0-1-0 = 20V</text>
<text x="162.3" y="214.1">POWER BYPASS</text>
<text x="392.5" y="265.7">C</text>
<text x="310.9" y="275.2">Sonocotta</text>
<text x="304" y="283">2024-03-27</text>
</g>
<g font-size="4.2" fill="#000080">
<text x="104.3" y="39.1">3V3</text>
<text x="35.2" y="45.3">3V3</text>
<text x="118.1" y="45.3">3V3</text>
<text x="142.8" y="129.1">3V3</text>
</g>
<g font-size="3.9" fill="#00f">
<text x="108.8" y="28.4">R_BTN</text>
<text x="19.1" y="33.7">PC7</text>
<text x="19.1" y="30.1">PC4</text>
<text x="70" y="33.6">R_A</text>
<text x="70" y="30.1">R_B</text>
<text x="108.8" y="35.4">R_A</text>
<text x="108.8" y="31.9">R_B</text>
<text x="19.3" y="37.2">PA6</text>
<text x="70" y="37.2">R_BTN</text>
<text x="151.6" y="38.9">TFT_CS</text>
<text x="149.2" y="42.5">TFT_RES</text>
<text x="150.9" y="46">TFT_DC</text>
<text x="146.6" y="49.5">TFT_MOSI</text>
<text x="148.6" y="53.1">TFT_CLK</text>
<text x="148.8" y="56.6">TFT_LED</text>
<text x="146.6" y="60.1">TFT_MISO</text>
<text x="11.6" y="77.7">R_BTN</text>
<text x="135.3" y="74.2">R_B</text>
<text x="169.2" y="77.7">TFT_CS</text>
<text x="230" y="77.7">SPI_CS</text>
<text x="166.9" y="81.3">TFT_RES</text>
<text x="230" y="81.3">PA1</text>
<text x="135.3" y="88.3">R_A</text>
<text x="164.3" y="88.3">TFT_MOSI</text>
<text x="168.6" y="84.8">TFT_DC</text>
<text x="230" y="84.8">PA0</text>
<text x="230" y="88.3">SPI_MOSI</text>
<text x="166.2" y="91.9">TFT_CLK</text>
<text x="166.4" y="95.4">TFT_LED</text>
<text x="230" y="95.4">PA3</text>
<text x="230" y="91.9">SPI_CLK</text>
<text x="164.3" y="98.9">TFT_MISO</text>
<text x="230" y="98.9">SPI_MISO</text>
<text x="83.6" y="153.5">USBCC1</text>
<text x="83.6" y="158.8">USBP</text>
<text x="83.6" y="165.8">USBN</text>
<text x="83.6" y="174.7">USBCC2</text>
<text x="129.4" y="176.5">USBCC2</text>
<text x="129.4" y="180">USBCC1</text>
<text x="197.1" y="191.4" transform="rotate(-90 197.1 191.4)">USB_PD_PG</text>
<text x="16.8" y="241.8">UART_RX</text>
<text x="17" y="245.3">UART_TX</text>
<text x="24.3" y="255.9">USBN</text>
<text x="25.1" y="252.5">USBP</text>
</g>
<g font-size="3.9" fill="#800">
<text x="250.5" y="261">TITLE:</text>
<text x="379.1" y="265.7">REV:</text>
<text x="287.4" y="275.2">Company:</text>
<text x="378.7" y="275.8">Sheet: 2/2</text>
<text x="287.4" y="282.9">Date:</text>
<text x="336.4" y="282.9">Drawn By: andriy@sonocotta.com</text>
</g>
<g font-size="3.2" fill="#800">
<text x="41.6" y="6.8">1</text>
<text x="110.8" y="6.8">2</text>
<text x="179.9" y="6.8">3</text>
<text x="249.1" y="6.8">4</text>
<text x="318.2" y="6.8">5</text>
<text x="4.1" y="41.9">A</text>
<text x="405.9" y="41.9">A</text>
<text x="4.1" y="111.1">B</text>
<text x="405.9" y="111.1">B</text>
<text x="4.1" y="180.2">C</text>
<text x="405.9" y="180.2">C</text>
<text x="4.1" y="249.3">D</text>
<text x="405.9" y="249.3">D</text>
<text x="41.6" y="287.6">1</text>
<text x="110.8" y="287.6">2</text>
<text x="179.9" y="287.6">3</text>
<text x="249.1" y="287.6">4</text>
<text x="318.2" y="287.6">5</text>
</g>
<g font-size="3.2" fill="#000080">
<text x="45.5" y="23.1">R12</text>
<text x="93.9" y="22.5">ENCODER HDR</text>
<text x="93.9" y="19.3">J10</text>
<text x="221.9" y="22.5">2.2_TFT_SPI_240x320</text>
<text x="221.9" y="19.3">U2</text>
<text x="45.5" y="29.9">0</text>
<text x="45.5" y="26.6">R13</text>
<text x="45.5" y="26.4">0</text>
<text x="341.9" y="29.9">U10</text>
<text x="375.1" y="28.2">TP_1V3</text>
<text x="45.5" y="33.4">0</text>
<text x="45.5" y="30.2">R15</text>
<text x="218.7" y="33.6">J1</text>
<text x="309" y="35.3">R33</text>
<text x="341.9" y="33.1">XL1509-5.0E1</text>
<text x="379" y="33.5">5V</text>
<text x="218.3" y="37.1">HDR-M-2.54_1x9</text>
<text x="309" y="38.5">0</text>
<text x="297.9" y="45.9">22uF</text>
<text x="297.9" y="42.7">C3</text>
<text x="376.1" y="47.7">R31</text>
<text x="310.4" y="52.9">C5</text>
<text x="376.1" y="50.8">0</text>
<text x="113.2" y="58.2">R32</text>
<text x="123.8" y="58.2">R38</text>
<text x="293.2" y="60">R30</text>
<text x="310.4" y="56.1">22uF</text>
<text x="40.9" y="63.5">R65</text>
<text x="113.2" y="61.4">10K</text>
<text x="123.8" y="61.4">10K</text>
<text x="293.2" y="63.3">10k</text>
<text x="376.1" y="65">10k</text>
<text x="376.1" y="61.7">R34</text>
<text x="40.9" y="66.7">10K</text>
<text x="204.3" y="70.7">R1</text>
<text x="204.3" y="77.8">R5</text>
<text x="204.3" y="77.5">0</text>
<text x="204.3" y="74.2">R4</text>
<text x="204.3" y="74">0</text>
<text x="297.7" y="75.9">LED1</text>
<text x="336.8" y="75.9">L6</text>
<text x="28.7" y="83">C15</text>
<text x="98.5" y="83">100nF</text>
<text x="101" y="79.4">C16</text>
<text x="204.3" y="81.3">R6</text>
<text x="204.3" y="81.1">0</text>
<text x="297.7" y="79.2">KT-0603R</text>
<text x="322.4" y="81.2">D2</text>
<text x="336.8" y="79.1">68uH</text>
<text x="358.1" y="82.6">22uF</text>
<text x="358.1" y="79.4">C4</text>
<text x="370.4" y="82.6">22uF</text>
<text x="370.4" y="79.4">C8</text>
<text x="26.2" y="86.5">100nF</text>
<text x="204.3" y="88.4">R8</text>
<text x="204.3" y="88.1">0</text>
<text x="204.3" y="84.8">R7</text>
<text x="204.3" y="84.6">0</text>
<text x="322.4" y="84.4">B5819W_C8598</text>
<text x="65.2" y="93.6">SW1</text>
<text x="111.6" y="93.5">C17</text>
<text x="204.3" y="95.2">0</text>
<text x="204.3" y="91.9">R9</text>
<text x="204.3" y="91.7">0</text>
<text x="364.8" y="95.3">KT-0603R</text>
<text x="364.8" y="92">LED2</text>
<text x="65.2" y="96.8">PEC11R-4015F-S0024</text>
<text x="109.1" y="97.1">100nF</text>
<text x="12.9" y="137">TYPE-C 16PIN 2MD(073)</text>
<text x="41" y="133.8">USB2</text>
<text x="279.8" y="134">TP_1V1</text>
<text x="281.1" y="137.6">5V</text>
<text x="375" y="134">TP_1V2</text>
<text x="376.3" y="137.6">5V</text>
<text x="116.9" y="142.9">R20</text>
<text x="148.5" y="141.1">R24</text>
<text x="164.6" y="143.9">CH224K</text>
<text x="164.6" y="140.6">U6</text>
<text x="190.9" y="142.9">R21</text>
<text x="248.4" y="142.5">XL1509-5.0E1</text>
<text x="248.4" y="139.3">U9</text>
<text x="343.6" y="142.5">XL1509-5.0E1</text>
<text x="343.6" y="139.3">U11</text>
<text x="101.3" y="149.9">VUSB</text>
<text x="101.9" y="146.4">TP_4</text>
<text x="115.3" y="146.4">10K</text>
<text x="148.5" y="144.3">10K</text>
<text x="190.9" y="146.1">1k</text>
<text x="215.5" y="147.9">0</text>
<text x="215.5" y="144.7">R36</text>
<text x="310.8" y="147.9">0</text>
<text x="310.8" y="144.7">R39</text>
<text x="192.3" y="155.2">C46</text>
<text x="204.4" y="155.2">22uF</text>
<text x="204.4" y="152.1">C11</text>
<text x="299.6" y="155.2">22uF</text>
<text x="299.6" y="152.1">C14</text>
<text x="192.3" y="158.4">1uF</text>
<text x="282.6" y="160.2">0</text>
<text x="282.6" y="157">R37</text>
<text x="377.8" y="160.2">0</text>
<text x="377.8" y="157">R35</text>
<text x="124.1" y="165.8">10K</text>
<text x="125.7" y="162.3">R25</text>
<text x="141.6" y="162.3">R19</text>
<text x="141.7" y="165.8">10K</text>
<text x="217" y="165.5">22uF</text>
<text x="217" y="162.3">C6</text>
<text x="312.2" y="165.5">22uF</text>
<text x="312.2" y="162.3">C23</text>
<text x="243.3" y="185.2">L1</text>
<text x="338.6" y="185.2">L2</text>
<text x="229" y="190.5">D1</text>
<text x="243.3" y="188.5">68uH</text>
<text x="264.6" y="191.9">22uF</text>
<text x="264.6" y="188.7">C9</text>
<text x="276.9" y="191.9">22uF</text>
<text x="276.9" y="188.7">C10</text>
<text x="324.2" y="190.5">D3</text>
<text x="338.6" y="188.5">68uH</text>
<text x="359.8" y="191.9">22uF</text>
<text x="359.8" y="188.7">C21</text>
<text x="372.2" y="191.9">22uF</text>
<text x="372.2" y="188.7">C20</text>
<text x="229" y="193.7">B5819W_C8598</text>
<text x="324.2" y="193.7">B5819W_C8598</text>
<text x="52.3" y="225.8">TP_2</text>
<text x="58.2" y="229.6">3V3</text>
<text x="87.9" y="232.4">CH340C</text>
<text x="87.9" y="229.2">U8</text>
<text x="146.8" y="250.2">0</text>
<text x="146.8" y="247">R50</text>
<text x="55.4" y="268.1">C53</text>
<text x="115.3" y="268.4">C52</text>
<text x="150.7" y="268.1">VDD</text>
<text x="151.3" y="264.6">TP_5</text>
<text x="55.6" y="271.6">100nF</text>
<text x="115.3" y="271.7">100nF</text>
</g>
<g font-size="3.2">
<text x="93.7" y="28.5">5</text>
<text x="93.7" y="35.6">3</text>
<text x="93.7" y="32">4</text>
<text x="211.2" y="32">1</text>
<text x="211.2" y="35.6">2</text>
<text x="93.7" y="39.1">2</text>
<text x="211.2" y="39.1">3</text>
<text x="93.7" y="42.6">1</text>
<text x="211.2" y="42.6">4</text>
<text x="211.2" y="46.1">5</text>
<text x="211.2" y="49.7">6</text>
<text x="211.2" y="53.2">7</text>
<text x="211.2" y="56.7">8</text>
<text x="211.2" y="60.3">9</text>
<text x="47.9" y="143.2">GND</text>
<text x="56.6" y="141.4">1</text>
<text x="47.9" y="182">GND</text>
<text x="56.6" y="180.2">12</text>
</g>
<g font-size="3.2" fill="#00f">
<text x="176.1" y="30.3">1</text>
<text x="176.1" y="33.8">2</text>
<text x="180.6" y="31.7">VCC</text>
<text x="180.6" y="35.2">GND</text>
<text x="176.1" y="37.3">3</text>
<text x="176.1" y="40.9">4</text>
<text x="180.6" y="38.7">CS</text>
<text x="256.4" y="38.7">SD_CS</text>
<text x="269.9" y="37.3">14</text>
<text x="269.9" y="40.9">13</text>
<text x="327.8" y="40.9">1</text>
<text x="358.1" y="40.9">8</text>
<text x="176.1" y="44.4">5</text>
<text x="176.1" y="47.9">6</text>
<text x="180.6" y="42.3">RESET</text>
<text x="180.6" y="45.8">DC</text>
<text x="252.1" y="42.3">SD_MOSI</text>
<text x="252.1" y="45.8">SD_MISO</text>
<text x="269.9" y="44.4">12</text>
<text x="269.9" y="47.9">11</text>
<text x="327.8" y="47.9">2</text>
<text x="332.3" y="42.3">VIN</text>
<text x="348.3" y="42.3">GND</text>
<text x="358.1" y="47.9">7</text>
<text x="176.1" y="51.4">7</text>
<text x="180.6" y="49.3">SDI(MOSI)</text>
<text x="180.6" y="52.8">SCK</text>
<text x="254.2" y="49.3">SD_SCK</text>
<text x="259.2" y="52.8">F_CS</text>
<text x="269.9" y="51.4">10</text>
<text x="332.3" y="49.3">OUTPUT</text>
<text x="348.3" y="49.3">GND</text>
<text x="176.1" y="55">8</text>
<text x="176.1" y="58.5">9</text>
<text x="180.6" y="56.4">LED</text>
<text x="180.6" y="59.9">SDO(MISO)</text>
<text x="327.8" y="55">3</text>
<text x="332.3" y="56.4">FB</text>
<text x="348.3" y="56.4">GND</text>
<text x="358.1" y="55">6</text>
<text x="327.8" y="62">4</text>
<text x="332.3" y="63.4">ON/OFF</text>
<text x="348.3" y="63.4">GND</text>
<text x="358.1" y="62">5</text>
<text x="55.8" y="76.5">2</text>
<text x="79.7" y="72.6">B</text>
<text x="79.7" y="79.7">C</text>
<text x="55.8" y="87.1">1</text>
<text x="79.7" y="86.7">A</text>
<text x="29.3" y="141.4">14</text>
<text x="34.8" y="143.2">SHELL</text>
<text x="46.3" y="146.7">VBUS</text>
<text x="56.6" y="144.9">2</text>
<text x="56.6" y="148.4">3</text>
<text x="153" y="148.4">9</text>
<text x="46.5" y="150.2">SBU2</text>
<text x="48.7" y="153.7">CC1</text>
<text x="56.6" y="152">4</text>
<text x="56.6" y="155.5">5</text>
<text x="153" y="152">2</text>
<text x="153" y="155.5">3</text>
<text x="156.5" y="153.7">CFG2</text>
<text x="156.5" y="150.2">CFG1</text>
<text x="234.3" y="150.2">1</text>
<text x="238.8" y="151.6">VIN</text>
<text x="254.8" y="151.6">GND</text>
<text x="264.6" y="150.2">8</text>
<text x="329.6" y="150.2">1</text>
<text x="334.1" y="151.6">VIN</text>
<text x="350.1" y="151.6">GND</text>
<text x="359.8" y="150.2">8</text>
<text x="48.3" y="157.3">DN2</text>
<text x="48.8" y="160.8">DP1</text>
<text x="56.6" y="159">6</text>
<text x="153" y="160.8">4</text>
<text x="156.5" y="157.3">CFG3</text>
<text x="234.3" y="157.3">2</text>
<text x="238.8" y="158.7">OUTPUT</text>
<text x="254.8" y="158.7">GND</text>
<text x="264.6" y="157.3">7</text>
<text x="329.6" y="157.3">2</text>
<text x="334.1" y="158.7">OUTPUT</text>
<text x="350.1" y="158.7">GND</text>
<text x="359.8" y="157.3">7</text>
<text x="48.3" y="164.3">DN1</text>
<text x="48.8" y="167.9">DP2</text>
<text x="56.6" y="162.6">7</text>
<text x="56.6" y="166.1">8</text>
<text x="153" y="164.3">5</text>
<text x="156.5" y="162.6">DP</text>
<text x="156.5" y="166.1">DM</text>
<text x="172.5" y="164.3">PG</text>
<text x="178.3" y="162.6">10</text>
<text x="234.3" y="164.3">3</text>
<text x="238.8" y="165.7">FB</text>
<text x="254.8" y="165.7">GND</text>
<text x="264.6" y="164.3">6</text>
<text x="329.6" y="164.3">3</text>
<text x="334.1" y="165.7">FB</text>
<text x="350.1" y="165.7">GND</text>
<text x="359.8" y="164.3">6</text>
<text x="46.5" y="171.4">SBU1</text>
<text x="56.6" y="169.6">9</text>
<text x="56.6" y="173.1">10</text>
<text x="153" y="171.4">8</text>
<text x="156.5" y="173.1">VBUS</text>
<text x="234.3" y="171.4">4</text>
<text x="238.8" y="172.8">ON/OFF</text>
<text x="254.8" y="172.8">GND</text>
<text x="264.6" y="171.4">5</text>
<text x="329.6" y="171.4">4</text>
<text x="334.1" y="172.8">ON/OFF</text>
<text x="350.1" y="172.8">GND</text>
<text x="359.8" y="171.4">5</text>
<text x="46.3" y="178.4">VBUS</text>
<text x="48.7" y="174.9">CC2</text>
<text x="56.6" y="176.7">11</text>
<text x="153" y="178.4">6</text>
<text x="153" y="174.9">7</text>
<text x="156.5" y="176.7">CC1</text>
<text x="170.2" y="179.8">GND</text>
<text x="178.2" y="178.4">11</text>
<text x="29.3" y="180.2">13</text>
<text x="34.8" y="182">SHELL</text>
<text x="156.5" y="180.2">CC2</text>
<text x="75.6" y="236.6">1</text>
<text x="80.1" y="238.1">GND</text>
<text x="75.6" y="243.7">3</text>
<text x="75.6" y="240.2">2</text>
<text x="80.1" y="245.1">RXD</text>
<text x="80.1" y="241.6">TXD</text>
<text x="90.9" y="245.1">RTS#</text>
<text x="91.6" y="241.6">R232</text>
<text x="100.5" y="240.2">15</text>
<text x="100.5" y="243.7">14</text>
<text x="75.6" y="250.8">5</text>
<text x="75.6" y="247.2">4</text>
<text x="80.1" y="248.6">V3</text>
<text x="90.6" y="248.6">DTR#</text>
<text x="100.5" y="247.2">13</text>
<text x="100.5" y="250.8">12</text>
<text x="75.6" y="257.8">7</text>
<text x="75.6" y="254.3">6</text>
<text x="80.1" y="255.7">D-</text>
<text x="80.1" y="252.2">D+</text>
<text x="90.1" y="252.2">DCD#</text>
<text x="93.7" y="255.7">RI#</text>
<text x="100.5" y="254.3">11</text>
<text x="100.5" y="257.8">10</text>
<text x="75.6" y="261.3">8</text>
<text x="80.1" y="262.7">NC.</text>
<text x="80.1" y="259.2">NC.</text>
<text x="90.4" y="259.2">DSR#</text>
<text x="90.9" y="262.7">CTS#</text>
<text x="102.3" y="261.3">9</text>
</g>
<g font-size="3.2" fill="#f00">
<text x="178.3" y="148.4">1</text>
<text x="169.8" y="150.2">VDD</text>
<text x="93.2" y="238.1">VCC</text>
<text x="100.5" y="236.6">16</text>
</g>
</svg>
